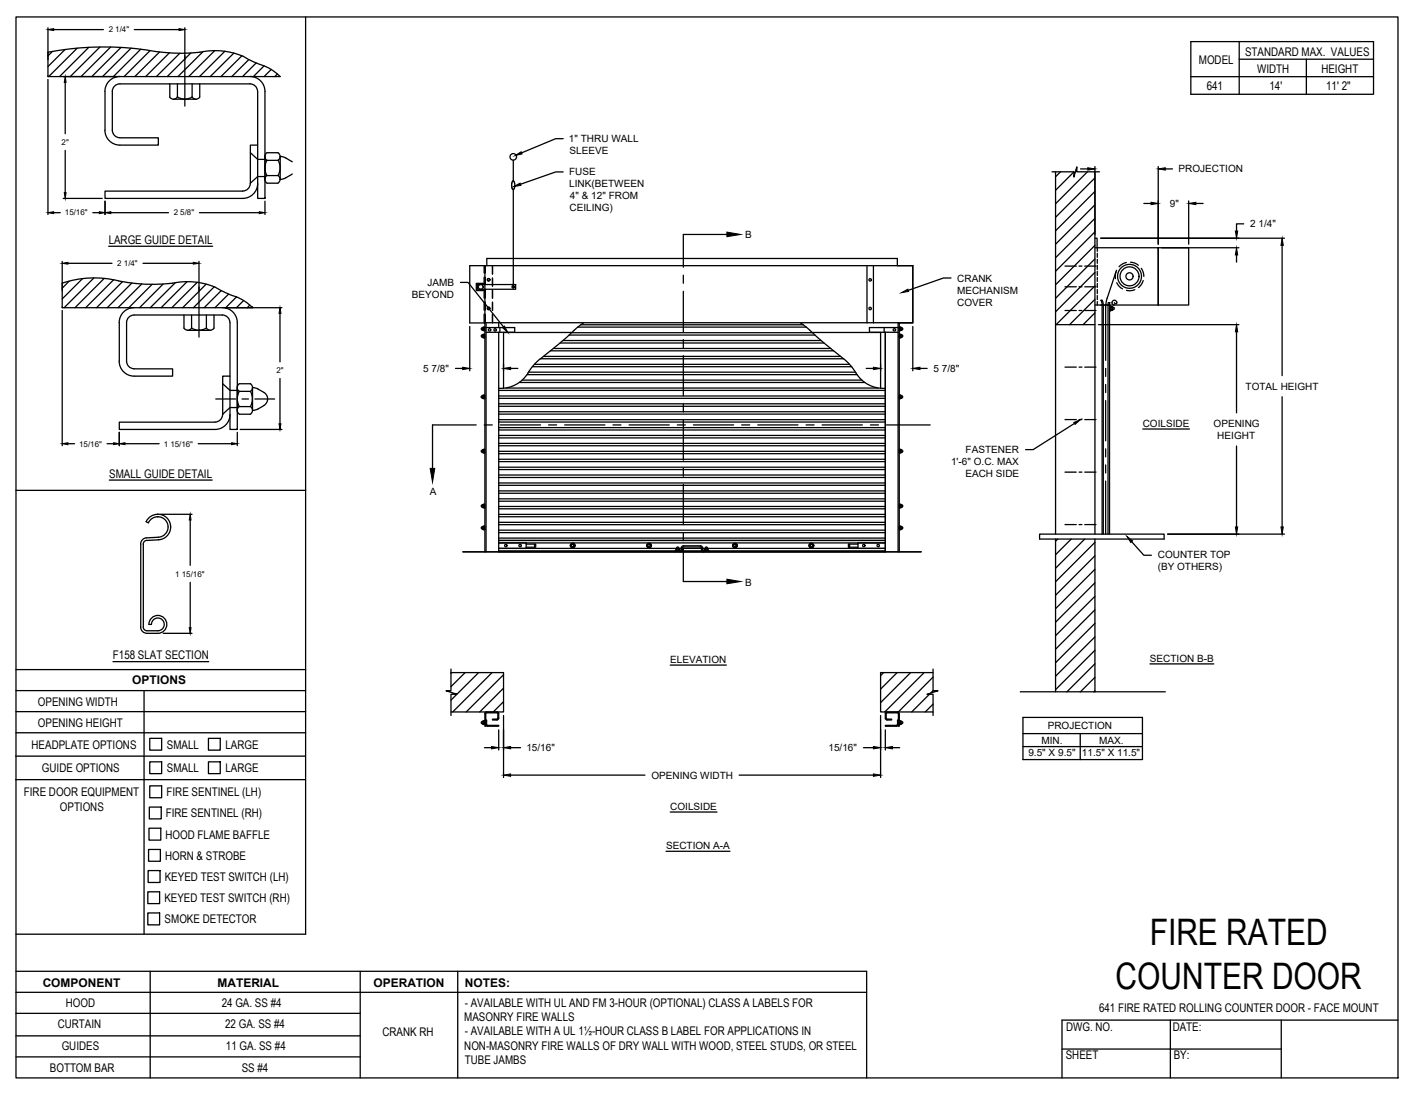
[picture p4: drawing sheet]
<svg xmlns="http://www.w3.org/2000/svg" width="279mm" height="216mm" viewBox="0 0 279 216" stroke-linecap="round" stroke-linejoin="round" font-family="sans-serif">
<!-- layer: ANNOTATIONS -->
<g fill="none" stroke="#000" stroke-width=".25">
<path d="M9.5 5.5v6.3M9.5 15.7v26.6M10.6 5.8h9.8M12.5 15.1h10.6M12.9 16.3v10.1M26.5 5.8h8.8M36.5 5.5v6.3M12.5 39.2h7.7M12.9 29.7v8.3M20.7 39.7v2.6M52.3 39.7v2.6M111.1 27.4h-1.5l-6.7 2.8"/>
<path d="M111.1 33.9h-1.5l-6.9 2.5M213.2 33.3h1.4M216 32.9v13.4M228.5 32.9v15.3M229.9 33.3h1.5M234.5 39.7v8.5M10.6 42h1.3M12.3 51.6v5.8M13.4 52h8.7M18.3 42h1.3M21.9 42h11.4M28.2 52h9.9"/>
<path d="M39.3 51.6v5.8M39.3 42h11.9M90.9 55.7h1.5l6.9 8.8M187.6 54.9h-1.4l-7 2.4M217.2 47h36.2M225.7 40.2h1.4M229.2 48.9h15.3M236 40.2h1.4M244 50.3v1.4M245.4 44.2h-1.4v1.4M253 48.4v25.7M12.3 61.3v26.6"/>
<path d="M44.5 60.7h11.1M55.2 61.8v9.6M55.2 74.7v8.9M89.9 72.7h1.4M92.7 64.4v8.8M99.4 71.8v1.4M100.8 72.7h1.4M170.9 72.7h1.4M173.8 71.8v1.4M180.1 64.4v8.8M181.5 72.7h1.4M216.7 64.1h27.8"/>
<path d="M244 65.5v16M253 78.3v25.7M13.4 87.6h1.3M21.1 87.6h1.3M23.5 85.3v2.6M24.7 87.6h6.7M39.1 87.6h6.6M46.8 85.3v2.6M47.4 84.8h8.2M212 83.6l-8.1 5.1h-1.5M225.5 84.7h9.2M244 88v16"/>
<path d="M31.7 101.5h6.2M37.5 102.6v9M37.5 114.9v9M223.3 106.9l2.4 2.7h1.5M230.4 105.4h23M32.2 125h5.7M132.2 131.3h11.1M226.9 131h12.6M95.6 147.6h1.4M98.4 144v4M99.4 141.2v12.2M100.8 147.6h1.9"/>
<path d="M100.8 153h26.5M145.8 153h26.5M170.4 147.6h1.9M173.8 141.2v12.2M174.7 144v4M176.1 147.6h1.4M201.8 141.6h23.6v8.3h-23.6zM201.8 144.8h23.6M201.8 147.3h23.6M213.1 144.8v5.1M131.4 168h12.6M132.2 160.3h9.3"/>
</g>
<g fill="#000" stroke="#000" stroke-width=".2">
<path d="M9.5 5.8l1.1-.1v.3zM12.9 15.1l.1 1.2h-.3zM35.3 5.7l1.2 .1-1.2 .2zM12.7 38h.3l-.1 1.2zM101.4 36.8l1.2-.7 .2 .5zM101.6 30.7l1.2-.7 .2 .4zM214.6 33.1l1.4 .2-1.4 .3zM227.1 39.9l1.4 .3-1.4 .2zM228.5 33.3l1.4-.2v.5zM234.5 40.2l1.5-.3v.5zM9.5 42l1.1-.2v.4zM12.3 52l1.1-.2v.3z"/>
<path d="M19.6 41.8l1.1 .2-1.1 .2zM20.7 42l1.2-.2v.4zM38.1 51.8l1.2 .2-1.2 .1zM51.2 41.8l1.1 .2-1.1 .2zM177.9 57.8l1.2-.7 .2 .4zM244 48.9l.2 1.4h-.4zM243.8 45.6h.4l-.2 1.4zM253 47l.2 1.4h-.4zM55.2 60.7l.2 1.1h-.3zM91.3 72.5l1.4 .2-1.4 .2zM99.1 64.6l.4-.3 .7 1.3zM99.4 72.7l1.4-.2v.4z"/>
<path d="M172.3 72.5l1.5 .2-1.5 .2zM180.1 72.7l1.4-.2v.4zM244 64.1l.2 1.4h-.4zM12.3 87.6l1.1-.2v.4zM22.4 87.4l1.1 .2-1.1 .2zM23.5 87.6l1.2-.2v.4zM45.7 87.4l1.1 .2-1.1 .2zM55.1 83.6h.3l-.2 1.2zM211.9 83.4l1.3-.6-1.1 1zM37.5 101.5l.2 1.1h-.4zM222.4 105.9l1.1 .8-.4 .4zM243.8 104h.4l-.2 1.4z"/>
<path d="M252.8 104h.4l-.2 1.4zM37.3 123.9h.4l-.2 1.1zM97 147.3l1.4 .3-1.4 .2zM99.4 147.6l1.4-.3v.5zM99.4 153l1.4-.3v.5zM172.3 147.3l1.5 .3-1.5 .2zM172.3 152.7l1.5 .3-1.5 .2zM174.7 147.6l1.4-.3v.5z"/>
</g>
<!-- layer: CRANK - RH -->
<g fill="none" stroke="#000" stroke-width=".25">
<path d="M101.2 35.7l-.2 .8 .2 .9M101.2 37.4h.2M101.3 35.7h-.1M101.3 35.7h.1M101.3 31.6v4.1M101.3 37.4v19.5M101.4 35.7l.1 .5M101.5 36.9l-.1 .5M101.6 36.2v.7M207.6 33.9h4.3v1l.6-2v1h4.4M208.3 33.9v71.5M209.3 33.9l-1 1"/>
<path d="M211.9 33.9l-3.6 3.6M212.5 33.3l-.2 .2M214.6 33.9l-6.3 6.3M216 33.9v71.5M216 35.1l-7.7 7.8M216 37.8l-7.7 7.8M94.2 56.2h7.5v.9h-7.5zM95.5 55.9h-1.5v1.4h1.5M95.5 52.4v1.5M95.5 54.7v1.5M95.5 57.1v1.7M95.5 59.6v1.6"/>
<path d="M95.7 52.4v56.5M95.8 52.4v1.5M95.8 54.7v1.5M95.8 57.1v1.7M95.8 59.6v1.6M96.1 52.4v-1.4h81v1.4M97.2 52.4v1.7M97.2 54.9v1.6M97.2 57.3v1.5M97.2 59.6v1.6M171.1 52.4v11.3M172.3 52.4v11.3"/>
<path d="M180.1 52.4v11.3h-2.8M180.1 52.4v11.3h-84.4M180.1 52.4h-87.4v11.3h2.8v-1.7M210.1 56.6h2.3M210.1 52.5h2.3M212.9 56.6h.6M212.9 52.5h.6M214 56.6h2.3M214 52.5h2.3M216 48.9h12.5v11.3M216 47h.5v1.9M216 40.4l-7.7 7.8"/>
<path d="M216 43.1l-7.7 7.8M216 45.8l-7.7 7.7M216 48.4l-7.7 7.8M216 51.1l-7.7 7.8M216 53.8l-7.7 7.7M216 56.4l-7.6 7.7M216 59.1l-4.9 5M216.5 48.9v.7M216.5 50v.8M216.5 51.2v.8M216.5 52.4v.8M216.5 53.6v.8"/>
<path d="M216.5 54.8v.7M216.5 55.9v.8M216.5 57.1v.8M216.5 58.3v.8M216.5 59.5v.7M219.9 59.7l.2 .3 .3-.3M220.2 53.7l-2 6.2v11.2M220.3 53.3l-.2 .5v1.2M220.3 55.8l.5 .7 .7 .5M220.4 59.7a.48 .48 0 0 0-.5-.5 .48 .48 0 0 0-.5 .5 .48 .48 0 0 0 .5 .5M222.3 51.8l-.7 .2-.8 .6M223.1 51.8l.8 .1 .7 .4"/>
<path d="M223.9 57.2l-.9 .2-.7-.1M225.2 53l.3 .6 .2 .9M225.6 55.4l-.3 .5-.7 .8M228.5 48.9h6v11.3h-6zM95 78.2v.3M95 78.2l.3-.1v.5M95 78.5l.2 .1M95.1 66.5l.1 .1M95.2 66.1l.1-.1v.6M95.2 64.7l.1-.1v.6M95.2 66.5l.1 .1M95.2 65.1l.1 .1"/>
<path d="M95.2 78.6h.1M95.2 66.1l-.2 .1v.3M95.2 64.7l-.2 .2 .2 .3M95.3 78.2v.3M95.4 78l-.1 .1M95.4 78h.2v.1M95.4 78.1h.2M95.4 66.7h.2M95.4 66.5h.2M95.4 65.1h.2M95.4 78.5h.2M95.4 66.1v.4"/>
<path d="M95.4 64.7v.4M95.4 66.5v.2M95.4 65.1v.1l.2 .1M95.4 66.1l-.1-.1h.3v.5M95.4 64.5v.2M95.4 64.6h.2v.5M95.4 66.1h.2M95.4 64.7h.2M95.6 78.5v.2h-.3v-.2M95.6 78.2v.3M95.6 66.5v.2M95.6 65.1v.2"/>
<path d="M95.8 62v1.7M95.9 64.6h5.7v1h-5.7M95.9 63.7v45.2M97.2 62v1.7M98.4 63.7v.9M98.4 65.6v43.3M98.4 78.6h76.3M98.4 78.1h76.3M98.4 79.7h76.3M98.4 77h76.3M98.6 64.6v1M99.9 76.6h73.3"/>
<path d="M102.5 75.5h68.1M103.1 75h66.9M104 73.9h65.1M104.3 73.4h64.5M105.1 72.4h62.9M105.5 71.9h62.1M107.2 70.3h58.7M108.6 69.2h55.9M109.2 68.8h54.7M110.5 67.7h52.1M111.1 67.2h50.9M112.3 66.1h48.5"/>
<path d="M112.8 65.7h47.5M112.9 65.6h-13.5v11M114 64.6h45.1M114.6 64.1h43.9M115.1 63.7l-1.4 1.2a65.6 65.6 0 0 1-7 5.9M157.9 63.7l8.5 7.1M160.2 65.6h13.6v11M166.4 70.8l1.8 1.7a7.3 7.3 0 0 0 4.9 4l1.6 .1M166.5 70.8h-59.8l-1.8 1.7a7.2 7.2 0 0 1-4.9 4l-1.6 .1M174.5 64.6v1M174.7 65.6v43.3M177.2 63.7v45.2"/>
<path d="M177.2 64.6h-5.6v1h5.6M177.4 63.7v45.2M177.5 78h.2M177.5 78v.1l.2 .1 .1 .1-.1 .2h-.3v.1l.3 .1v-.2M177.5 78.2v.3M177.5 64.7v.4M177.5 66.1v.4M177.5 65.1v.2h.2v-.2M177.5 66.5v.2h.2M177.5 66.1v-.1h.2v.1M177.5 66.1h.2M177.5 66.5h.2"/>
<path d="M177.5 64.7h.2M177.5 65.1h.2M177.7 78v.1M177.7 64.6h-.2v.1M177.7 64.5v.2M177.7 66.5v.2M177.7 64.7v.4M177.7 66.1v.4M177.9 78.6h-.1M177.9 65.1l-.1 .1M177.9 66.5l-.1 .1M177.9 78.1h-.1v.5"/>
<path d="M177.9 64.7l-.1-.1v.6M177.9 66.1l-.1-.1v.6M177.9 78.1l.2 .2-.2 .3M177.9 64.7l.2 .1M177.9 66.1l.2 .1M178.1 64.8v.3M178.1 66.1v.4M178.1 65.1l-.2 .1M178.1 66.5l-.2 .1M208.3 64.1h7.7M210.1 72.5h2.3M210.1 61.3h2.3"/>
<path d="M212.9 72.5h.6M212.9 61.3h.6M214 72.5h2.3M214 61.3h2.3M216 60.2h12.5M216 61.7l-2.3 2.4M217.7 60.2v-.3a.61 .61 0 0 0-.5-.7l.3 1v45.2M217.7 60.2h1.2v45.2M217.7 60.2v45.2M218.2 72.7v1.6M218.2 75.9v1.6M218.2 79.1v7.9"/>
<path d="M218.9 60.2l.1-.5h-.3l-.1 45.7M218.9 60.4h.3v.9h-.3M219.2 61v.2M219.2 60.7h.3M219.4 60.5l.1 .5M219.4 61l.1 .2h-.3M219.5 60.5h-.3v.4v.1h.3M219.6 61.1h-.1M219.8 60.7v.3M219.8 60.7l-.3-.1v.6M219.8 61l-.2 .1M95.2 99.6h.1v.5h-.1"/>
<path d="M95.2 88.8h.1v.5M95.2 89.3h.1M95.2 99.7l-.2 .1v.2M95.2 88.8l-.2 .2 .2 .3M95.3 88.7h.3v.5h-.2zM95.4 99.7v.3M95.4 89.2v.2h.2M95.4 99.5v.2M95.4 99.5h.2M95.4 99.7h.2M95.4 88.9h.2M95.6 99.5v.5"/>
<path d="M95.6 89.2v.2M98.4 82.8h76.3M98.4 92.7h76.3M98.4 92.2h76.3M98.4 95.8h76.3M98.4 95.3h76.3M98.4 93.7h76.3M98.4 94.2h76.3M98.4 98.9h76.3M98.4 98.4h76.3M98.4 96.9h76.3M98.4 97.3h76.3"/>
<path d="M98.4 99.9h76.3M98.4 89.5h76.3M98.4 89.1h76.3M98.4 90.6h76.3M98.4 91.1h76.3M98.4 86.4h76.3M98.4 85.9h76.3M98.4 87.5h76.3M98.4 88h76.3M98.4 83.3h76.3M98.4 84.4h76.3M98.4 84.9h76.3"/>
<path d="M98.4 81.7h76.3M98.4 81.3h76.3M98.4 80.2h76.3M177.5 88.9v.3h.2v-.3M177.5 99.7v.3M177.5 89.2v.2h.2v-.2M177.5 88.8v-.1h.2v.1M177.5 99.5h.2M177.5 99.7h.2M177.5 88.9h.2M177.5 99.5v.2M177.7 99.5v.2"/>
<path d="M177.7 99.7v.3M177.9 89.3h-.1M177.9 88.8h-.1v.5M177.9 99.6h-.1v.6l.1-.1M177.9 88.8l.2 .1M177.9 99.7h.2M178.1 88.9v.3M178.1 99.7v.3M178.1 89.2l-.2 .1M210.1 93.2h2.3M210.1 82.8h2.3M212.9 93.2h.6"/>
<path d="M212.9 82.8h.6M214 93.2h2.3M214 82.8h2.3M218.2 88.6v1.6M218.2 91.8v1.5M218.2 94.9v10.5M91.3 108.9h90.5M95.1 100l.1 .1M95.2 104.4h.1M95.2 104l-.2 .2 .2 .2M95.3 103.9h-.1M95.3 103.9v.6"/>
<path d="M95.4 100.2h.2M95.4 100.1h.2M95.4 104.3l-.1-.4 .3-.1v.7M95.4 100v.2M95.4 104h.2M95.6 104.4h-.3l.3 .1M95.6 100v.2M98.4 103.5h76.3M98.4 103.1h76.3M98.4 102h76.3M98.4 101.5h76.3M98.4 100.4h76.3"/>
<path d="M98.4 108.7h76.3M98.4 107.1h76.3M98.4 108.2h35.1M98.4 106.7h76.3M98.4 105.1h76.3M98.4 104.6h76.3M98.4 106.2h76.3M103.8 107.4h1.9v.6h-1.9M103.8 107.1v1.1M105.5 107.4v.6M112.8 107.3h.4l.3 .4-.3 .4h-.4l-.3-.4zM127.8 107.3h.5l.2 .4-.2 .4h-.5l-.2-.4z"/>
<path d="M133.5 108.3h.5M133.5 108.4h-.1v.2M133.5 108.4v.2M133.5 108.6h-.1M133.5 108.4h.4M133.5 108.6h.4M133.9 108.4h.2v.2h-.2M133.9 108.4v.2M134 108.2v.1M134 108.2l-.3-.2-.2 .3M134 108.2h.4M134.7 108.2a.54 .54 0 0 1-.5 .7"/>
<path d="M134.7 108.2h3.7M134.9 107.7a.53 .53 0 0 0-.5 .7l-.2 .3h-1v.2M134.9 107.9l-.3 .3M134.9 108h3.3M134.9 107.7h3.3M138.2 107.7a.68 .68 0 0 1 .5 .9l.2 .1M138.2 107.9l.2 .3a.52 .52 0 0 0 .5 .7M138.7 108.2h.4M138.9 108.7h.9v.2M139.1 108.3h.5M139.2 108.4h-.2v.2h.2M139.2 108.6h.3"/>
<path d="M139.2 108l-.1 .3M139.5 108h-.3M139.5 108l.1 .3M139.5 108.4h.2v.2h-.2M139.5 108.4h-.3v.2M139.6 108.4v.2M139.6 108.2h35.1M144.8 107.3h.5l.2 .4-.2 .4h-.5l-.3-.4zM159.9 107.3h.4l.3 .4-.3 .4h-.4l-.3-.4zM167.6 107.4v.6M169.3 107.1v1.1M169.3 107.4h-1.9v.6h1.9"/>
<path d="M177.5 100v.2h.2M177.5 104h.2M177.5 100.1h.2M177.7 100v.2M177.7 104.3l.1-.4-.3-.1-.1 .7h.4l-.1-.1h-.2M177.8 103.9h.1M177.8 103.9v.6M177.9 104.4h-.1M177.9 104h.2M178.1 104v.3M178.1 100l-.2 .1M178.1 104.4h-.2"/>
<path d="M205.1 105.4h24.6v1h-24.6zM208.3 106.4v30.1M208.7 106.4l-.4 .4M210.1 103.5h2.3M211.4 106.4l-3.1 3.1M212.9 103.5h.6M214 106.4l-5.7 5.7M214 103.5h2.3M216 106.4v30.1M216 107l-7.7 7.8M216 109.7l-7.7 7.8M216 112.4l-7.7 7.7"/>
<path d="M216 115l-7.7 7.8M216 117.7l-7.7 7.8M88.2 136.3v.1M89 132.7h10.4v7.8h-10.4M89 132v4.3h-1l2.2 .7h-1.2v4.2M89.1 132.7l-.1 .2M91.8 132.7l-2.8 2.8M94.4 132.7l-5.4 5.5M97.1 132.7l-7.8 7.8M99.4 133.2l-7.4 7.3M99.4 135.8l-4.7 4.7M99.4 138.5l-2.1 2"/>
<path d="M174.3 132.7l-.5 .6M177 132.7l-3.2 3.3M179.7 132.7l-5.9 6M182.4 132.7l-7.8 7.8M183.4 137l-3.5 3.5M184.1 132.7h-10.3v7.8h10.3M184.1 136.3h1l-2.2 .7h1.2v4.2M184.1 133.6l-6.9 6.9M184.1 132v4.3M184.1 136.3l-.5 .5M184.1 139l-1.5 1.5M201.3 136.5h28.6"/>
<path d="M216 120.4l-7.7 7.7M216 123l-7.7 7.8M216 125.7l-7.7 7.8M216 128.3l-7.7 7.8M216 131l-5.5 5.5M216 133.7l-2.8 2.8M216 136.3l-.2 .2M95.2 142.4l.1-.1v.6M95.2 142.8l.1 .1M95.2 142.4l-.2 .2 .2 .3M95.4 143h.2M95.4 142.8h.2"/>
<path d="M95.4 142.4v.4M95.4 142.8v.2M95.6 142.8v.2M95.6 142.5l-.2-.1-.1-.1h.3v.5M95.7 142.8l.3 .2v-.9h-.2v.9M95.7 142.3v.6M95.8 143l.4 .3h2.2v-.1h-2.2l-.2-.2M95.8 140.8v2.5h-.1v-2.5l.1-.3h2.4l.2 .3v1M96 140.7l-.2 .1M96 142.3l-.3 .1M96 140.7h2.1M98.1 140.7l.1 .1v1"/>
<path d="M98.2 141.7l-.1 .2h-.9v.2h.9l.3-.4M174.7 141.7l.3 .4M174.9 141.7l.1 .2M175 140.7l-.1 .1v1M175 140.5l-.3 .2v1.1M175 141.9h.9v.2h-.9M175 140.5h2.1l.3 .2v2.6h-.1v-2.5M175 140.7h2.1M177.1 140.7l.1 .1M177.1 143l-.2 .2h-2.2v.1h2.2l.3-.3M177.1 142.3l.3 .1M177.4 142.8l-.3 .2v-.9h.2v.9"/>
<path d="M177.4 142.3v.6M177.5 142.8v.2h.2M177.5 142.5l.2-.1 .1-.1h-.3v.5M177.5 142.8h.2M177.7 142.8v.2M177.7 142.4v.4M177.9 142.8l-.1 .1M177.9 142.4l-.1-.1v.6M177.9 142.4l.2 .1M178.1 142.5v.3M178.1 142.8l-.2 .1"/>
<circle cx="101.3" cy="31" r=".65"/>
<circle cx="94.9" cy="56.6" r=".48"/>
<circle cx="96.4" cy="55.2" r=".24"/>
<circle cx="101.3" cy="56.6" r=".24"/>
<circle cx="171.7" cy="55.2" r=".24"/>
<circle cx="222.9" cy="54.5" r="1.87"/>
<circle cx="222.9" cy="54.5" r="2.36"/>
<circle cx="222.9" cy="54.5" r=".71"/>
<circle cx="96.4" cy="60.9" r=".24"/>
<circle cx="96.6" cy="65.1" r=".24"/>
<circle cx="97.7" cy="65.1" r=".24"/>
<circle cx="171.7" cy="60.9" r=".24"/>
<circle cx="176.5" cy="65.1" r=".24"/>
<circle cx="99.8" cy="107.7" r=".24"/>
<circle cx="102.6" cy="107.7" r=".24"/>
<circle cx="113" cy="107.7" r=".48"/>
<circle cx="113" cy="107.7" r=".24"/>
<circle cx="128.1" cy="107.7" r=".48"/>
<circle cx="128.1" cy="107.7" r=".24"/>
<circle cx="145" cy="107.7" r=".48"/>
<circle cx="145" cy="107.7" r=".24"/>
<circle cx="160.1" cy="107.7" r=".48"/>
<circle cx="160.1" cy="107.7" r=".24"/>
<circle cx="170.4" cy="107.7" r=".24"/>
<circle cx="173.3" cy="107.7" r=".24"/>
</g>
<path d="M219.2 61.3h.1" fill="none" stroke="#000" stroke-width=".2"/>
<!-- layer: SECTION CUTS -->
<g fill="none" stroke="#000" stroke-width=".25">
<path d="M134.8 54.3v1.6M134.8 57.5v7.9M143.4 46.3h-8.6v6.4M134.8 67v1.6M134.8 70.2v7.9M134.8 79.7v1.6M94 83.9h-8.7v8.5M95.5 83.9h1.6M98.7 83.9h8M108.2 83.9h1.6M111.4 83.9h8M120.9 83.9h1.6"/>
<path d="M124.1 83.9h8M133.6 83.9h1.6M134.8 82.9v7.9M134.8 92.4v1.6M134.8 95.6v7.9M136.8 83.9h8M146.3 83.9h1.6M149.5 83.9h8M159 83.9h1.6M162.2 83.9h8M171.7 83.9h1.6M174.9 83.9h8.6"/>
<path d="M134.8 105.1v1.6M134.8 108.3v6.5h8.6"/>
</g>
<path d="M143.4 45.8l2.7 .5-2.7 .4zM84.9 92.4h.9l-.5 2.7zM143.4 114.3l2.7 .5-2.7 .4z" fill="#000" stroke="#000" stroke-width=".2"/>
<!-- layer: DETAILS -->
<g fill="none" stroke="#000" stroke-width=".25">
<path d="M10.4 10.1l-.9 .9M12.8 9.8l-3.3 3.3M15.2 9.5l-5.6 5.6M17.5 9.3l-5.8 5.8M19.7 9.3l-5.8 5.8M21.8 9.3l-5.8 5.8M23.7 15.1a2.92 2.92 0 0 0-3 3v7.6a2.95 2.95 0 0 0 3 2.9h7.5v-1.4h-7.5a1.49 1.49 0 0 1-1.5-1.5v-7.7a1.49 1.49 0 0 1 1.5-1.4h25.6a1.49 1.49 0 0 1 1.5 1.4M23.9 9.4l-5.8 5.7M25.9 9.5l-5.7 5.6M27.8 9.7l-5.4 5.4M29.6 10l-5.1 5.1M31.5 10.3l-4.9 4.8"/>
<path d="M33.4 10.4l-4.7 4.7M33.5 16.6v2.6a.88 .88 0 0 0 1.5 0M34.2 19.6h4.5M35 16.6v2.5a2.7 2.7 0 0 0 2.9 0v-2.5M35.5 10.5l-4.6 4.6M36.5 11v9.9M37.7 10.5l-4.7 4.6M39.4 16.6v2.6a.88 .88 0 0 1-1.5 0M39.5 10.3a35.7 35.7 0 0 1-10.6-.4 59.5 59.5 0 0 0-19.4 .4v4.8h45.8a9.6 9.6 0 0 0-4.2-2.5l-1.1-.4a14.1 14.1 0 0 0-10.6-1.9M40 10.2l-4.9 4.9M42.4 10l-5.2 5.1M44.4 10.1l-5 5"/>
<path d="M46.1 10.5l-4.6 4.6M47.7 11l-4.1 4.1M49.1 11.7l-3.4 3.4M49.3 15.1a2.95 2.95 0 0 1 3 2.9v21.2h-1.5v-21.1M50.5 12.4l-2.6 2.7M52.1 13l-2.1 2.1M53.5 13.7l-1.4 1.4M54.7 14.6l-.5 .5M49.4 30.1l1.4 1.4h1.5M50.8 36.2a2.95 2.95 0 0 1-2.9 3h-27.2v-1.5h27.2M50.8 28.6h-1.4v7.6a1.54 1.54 0 0 1-1.5 1.5M52.3 34.8h-1.5l-1.4 1.4"/>
<path d="M52.3 30.8v4.7M52.7 34.6a.9 .9 0 0 0 0 1.6h2.1a.9 .9 0 0 0 .1-1.6 3.1 3.1 0 0 0 0-3h-2.2l-.4 .9v.9l.4 1.2h2.2M52.7 31.6a.9 .9 0 0 1 0-1.5h2.1a.89 .89 0 0 1 .1 1.5M55.3 30.9l.8 .1 1.6 .9M55.3 30.9v4.5M56.4 35.1l-1.1 .3M57.7 34.3l-1.3 .8M13.6 55.5l-1.3 1.4M16.3 55l-4 4M18.5 54.9l-5.8 5.8M20.6 54.9l-5.8 5.8M22.4 55.2l-5.5 5.5"/>
<path d="M24.2 55.6l-5.1 5.1M26 55.9l-4.8 4.8M28 56l-4.7 4.7M30 56.1l-4.6 4.6M32.2 56l-4.7 4.7M34.6 55.8l-4.9 4.9M36.9 55.6l-5.1 5.1M38.9 55.7l-5 5M39.3 56.6v9.9M40.7 56.1l-4.7 4.6M42.3 56.6l-4.1 4.1M42.5 56.7a14.2 14.2 0 0 0-8.5-.8 36.3 36.3 0 0 1-12.6-.9 19.8 19.8 0 0 0-9.1 .9v4.8h37.5"/>
<path d="M42.5 56.7l2.1 1.1 2.1 .8M43.6 57.4l-3.3 3.3M45.1 58l-2.7 2.7M48.1 59.3l-1.4 1.4M23.5 63.7v7.6a2.95 2.95 0 0 0 3 2.9h7.6v-1.4h-7.6M25 63.7v7.6a1.49 1.49 0 0 0 1.5 1.5M26.5 60.7a2.95 2.95 0 0 0-3 3M36.3 62.2v2.5a.88 .88 0 0 0 1.5 0M37.1 65.2h4.4M37.8 64.7a2.7 2.7 0 0 0 2.9 0M37.8 62.2v2.5M40.7 62.2v2.5a.88 .88 0 0 0 1.5 0v-2.5"/>
<path d="M42.6 78.7h3.9M43.9 60.7a2.95 2.95 0 0 1 2.9 3M43.9 62.2a1.49 1.49 0 0 1 1.5 1.5M43.9 62.2h-17.4a1.49 1.49 0 0 0-1.5 1.5M43.9 75.7l1.5 1.3h1.4M45.4 63.7v21.1h1.4v-21.1M45.4 74.2h-1.5v7.6M46.8 76.4v4.7M47.2 77.2a.9 .9 0 0 1 0-1.5h2.2a.89 .89 0 0 1 0 1.5M47.2 77.2a3 3 0 0 0 0 3 .89 .89 0 0 0 0 1.5h2.2a.91 .91 0 0 0 0-1.5M47.2 77.2h2.2M47.8 78.7h1.2"/>
<path d="M49.3 60.2l-.5 .5M49.4 77.2a3.1 3.1 0 0 1 0 3M49.8 60.7l-1.4-1.2-1.7-.9-2.2 2.1M49.8 60.7h.1M50.3 78.7h3.9M50.9 76.8a2.28 2.28 0 0 1 1.9 1.9 1.49 1.49 0 0 1-.7 1.3l-1.2 .7M50.9 76.8l-1.1-.3v4.5l1.1-.3M43.9 81.8a1.49 1.49 0 0 1-1.5 1.5M45.4 81.8a2.95 2.95 0 0 1-3 3h-18.9v-1.5h18.9M46.8 80.4h-1.4l-1.5 1.3M47.2 80.2h2.2M28.9 103l.4 .2a2.02 2.02 0 0 1 3.5-.3 2.02 2.02 0 0 1-1.5 3.1l-2.3 .2"/>
<path d="M28.9 106.1a1.23 1.23 0 0 0-1.1 1.3l-.1 16.3a1.26 1.26 0 0 0 1.3 1.3h2.2M31.1 101.5a2.53 2.53 0 0 0-2.3 1.5M31.1 101.5h.1M31.1 102h.1M31.1 101.5a2.53 2.53 0 0 1 2.6 2.4 2.53 2.53 0 0 1-2.4 2.6l-2.3 .1a.75 .75 0 0 0-.7 .8v16.3a.72 .72 0 0 0 .7 .8h2.2M31.1 124.5a1.26 1.26 0 0 0 1.3-1.3 1.26 1.26 0 0 0-1.3-1.2 1.26 1.26 0 0 0-1.2 1.2h-.5a1.77 1.77 0 0 1 1.7-1.7 1.77 1.77 0 0 1 1.8 1.7 1.77 1.77 0 0 1-1.8 1.8"/>
</g>
<path d="M9.5 15.1h.1M52.3 39.2h.1M12.3 60.7h.1M46.8 84.8h.1" fill="none" stroke="#000" stroke-width=".2"/>
<!-- layer: TITLE BLOCK -->
<g fill="none" stroke="#000" stroke-width=".25">
<path d="M3.2 3.3h272.6v209.4h-272.6zM60.3 3.3v181.1h-57.1M235 8.2h36v10.4h-36zM235 15.1h36M244.5 11.7h26.5M244.5 8.2v10.4M21.4 48.6h20.6M3.2 96.8h57.1M21.6 94.7h20.3M3.2 136.3h57.1M3.2 132.1h57.1M22.3 130.6h18.9"/>
<path d="M28.4 136.3v48.1M3.1 149.2h57.1M3.1 153.9h57.1M3.2 140.4h57.1M3.2 144.6h57.1M29.5 159.3h2.3v2.3h-2.3zM29.5 145.7h2.4v2.3h-2.4zM29.5 155.1h2.4v2.3h-2.4zM29.5 150.3h2.4v2.4h-2.4zM41.1 145.7h2.4v2.3h-2.4zM41.1 150.3h2.4v2.4h-2.4zM29.2 176h2.3v2.3h-2.3z"/>
<path d="M29.2 171.8h2.4v2.4h-2.4zM29.3 167.6h2.3v2.4h-2.3zM29.4 163.4h2.3v2.4h-2.3zM3.2 200h67.9M3.2 195.8h167.8M3.2 191.7h167.8v21M29.2 180.2h2.3v2.3h-2.3zM29.6 191.7v21M71.1 191.7v21M90.3 191.7v21M3.2 208.6h67.9M3.2 204.4h67.9"/>
<path d="M209.6 207h43.2M230.9 201.3v11.4M252.8 201.3v11.4M275.8 201.3h-66.2v11.4"/>
</g>
<!-- layer: 0 -->
<path d="M257.8 11.7v6.9" fill="none" stroke="#000" stroke-width=".25"/>
<g font-size="7.2">
<text x="226.9" y="186.5">FIRE RATED</text>
<text x="220.1" y="195.2">COUNTER DOOR</text>
</g>
<g font-size="2.4">
<text x="245.7" y="11.1">STANDARD MAX. VALUES</text>
<text x="236.6" y="12.7">MODEL</text>
<text x="238.1" y="17.8">641</text>
<text x="248.1" y="14.4">WIDTH</text>
<text x="250.5" y="17.8">14'</text>
<text x="260.7" y="14.4">HEIGHT</text>
<text x="261.7" y="17.8">11' 2&quot;</text>
<text x="21.4" y="48.1">LARGE GUIDE DETAIL</text>
<text x="21.6" y="94.3">SMALL GUIDE DETAIL</text>
<text x="22.3" y="130.1">F158 SLAT SECTION</text>
<text x="26.1" y="135">OPTIONS</text>
<text x="7.5" y="139.3">OPENING WIDTH</text>
<text x="7.5" y="143.4">OPENING HEIGHT</text>
<text x="6.2" y="147.7">HEADPLATE OPTIONS</text>
<text x="32.9" y="147.8">SMALL</text>
<text x="44.5" y="147.8">LARGE</text>
<text x="8.3" y="152.4">GUIDE OPTIONS</text>
<text x="32.9" y="152.4">SMALL</text>
<text x="44.5" y="152.4">LARGE</text>
<text x="4.7" y="157.1">FIRE DOOR EQUIPMENT</text>
<text x="11.8" y="160">OPTIONS</text>
<text x="32.7" y="161.3">FIRE SENTINEL (RH)</text>
<text x="32.9" y="157.2">FIRE SENTINEL (LH)</text>
<text x="32.7" y="165.5">HOOD FLAME BAFFLE</text>
<text x="32.5" y="173.9">KEYED TEST SWITCH (LH)</text>
<text x="32.6" y="169.7">HORN &amp; STROBE</text>
<text x="32.4" y="178">KEYED TEST SWITCH (RH)</text>
<text x="32.5" y="182.2">SMOKE DETECTOR</text>
<text x="8.4" y="194.7">COMPONENT</text>
<text x="42.9" y="194.7">MATERIAL</text>
<text x="73.7" y="194.7">OPERATION</text>
<text x="91.7" y="194.7">NOTES:</text>
<text x="11.4" y="202.8">CURTAIN</text>
<text x="13" y="198.8">HOOD</text>
<text x="43.8" y="198.6">24 GA. SS #4</text>
<text x="44.4" y="202.9">22 GA. SS #4</text>
<text x="91.6" y="201.5">MASONRY FIRE WALLS</text>
<text x="91.7" y="198.6">- AVAILABLE WITH UL AND FM 3-HOUR (OPTIONAL) CLASS A LABELS FOR</text>
<text x="210.4" y="203.6">DWG. NO.</text>
<text x="216.9" y="199.8">641 FIRE RATED ROLLING COUNTER DOOR - FACE MOUNT</text>
<text x="231.4" y="203.4">DATE:</text>
<text x="12.2" y="207.3">GUIDES</text>
<text x="44.6" y="207.2">11 GA. SS #4</text>
<text x="75.5" y="204.5">CRANK RH</text>
<text x="91.6" y="207.2">NON-MASONRY FIRE WALLS OF DRY WALL WITH WOOD, STEEL STUDS, OR STEEL</text>
<text x="91.7" y="204.3">- AVAILABLE WITH A UL 1½-HOUR CLASS B LABEL FOR APPLICATIONS IN</text>
<text x="210.3" y="209.1">SHEET</text>
<text x="231.6" y="209">BY:</text>
<text x="9.8" y="211.5">BOTTOM BAR</text>
<text x="47.7" y="211.6">SS #4</text>
<text x="91.7" y="210">TUBE JAMBS</text>
</g>
<g font-size="2">
<text x="112.3" y="28.1">1&quot; THRU WALL</text>
<text x="112.3" y="34.5">FUSE</text>
<text x="112.4" y="30.4">SLEEVE</text>
<text x="232.6" y="34">PROJECTION</text>
<text x="112.3" y="36.8">LINK(BETWEEN</text>
<text x="112.4" y="41.6">CEILING)</text>
<text x="112.5" y="39.2">4&quot; &amp; 12&quot; FROM</text>
<text x="230.8" y="40.9">9&quot;</text>
<text x="147" y="47.1">B</text>
<text x="246.7" y="44.9">2 1/4&quot;</text>
<text x="81.3" y="58.8">BEYOND</text>
<text x="84.3" y="56.4">JAMB</text>
<text x="188.8" y="58">MECHANISM</text>
<text x="188.9" y="55.6">CRANK</text>
<text x="188.9" y="60.3">COVER</text>
<text x="83.5" y="73.4">5 7/8&quot;</text>
<text x="184.2" y="73.4">5 7/8&quot;</text>
<text x="245.8" y="76.9">TOTAL HEIGHT</text>
<text x="190.5" y="89.5">FASTENER</text>
<text x="225.5" y="84.2">COILSIDE</text>
<text x="239.5" y="84.2">OPENING</text>
<text x="240.2" y="86.6">HEIGHT</text>
<text x="187.7" y="91.8">1'-6&quot; O.C. MAX</text>
<text x="190.5" y="94.2">EACH SIDE</text>
<text x="84.8" y="97.8">A</text>
<text x="228.4" y="112.5">(BY OTHERS)</text>
<text x="228.5" y="110.1">COUNTER TOP</text>
<text x="147" y="115.5">B</text>
<text x="132.2" y="130.8">ELEVATION</text>
<text x="226.9" y="130.6">SECTION B-B</text>
<text x="206.7" y="143.9">PROJECTION</text>
<text x="103.9" y="148.2">15/16&quot;</text>
<text x="163.5" y="148.2">15/16&quot;</text>
<text x="202.9" y="149.2">9.5&quot; X 9.5&quot;</text>
<text x="205.5" y="146.8">MIN.</text>
<text x="213.5" y="149.2">11.5&quot; X 11.5&quot;</text>
<text x="216.9" y="146.8">MAX.</text>
<text x="128.5" y="153.6">OPENING WIDTH</text>
<text x="132.2" y="159.9">COILSIDE</text>
<text x="131.4" y="167.6">SECTION A-A</text>
</g>
<g font-size="1.6">
<text x="21.4" y="6.4">2 1/4&quot;</text>
<text x="12.1" y="28.6">2&quot;</text>
<text x="12.8" y="42.5">15/16&quot;</text>
<text x="34.3" y="42.5">2 5/8&quot;</text>
<text x="23.1" y="52.5">2 1/4&quot;</text>
<text x="54.5" y="73.6">2&quot;</text>
<text x="15.6" y="88.1">15/16&quot;</text>
<text x="32.3" y="88.1">1 15/16&quot;</text>
<text x="34.6" y="113.8">1 15/16&quot;</text>
</g>
</svg>
